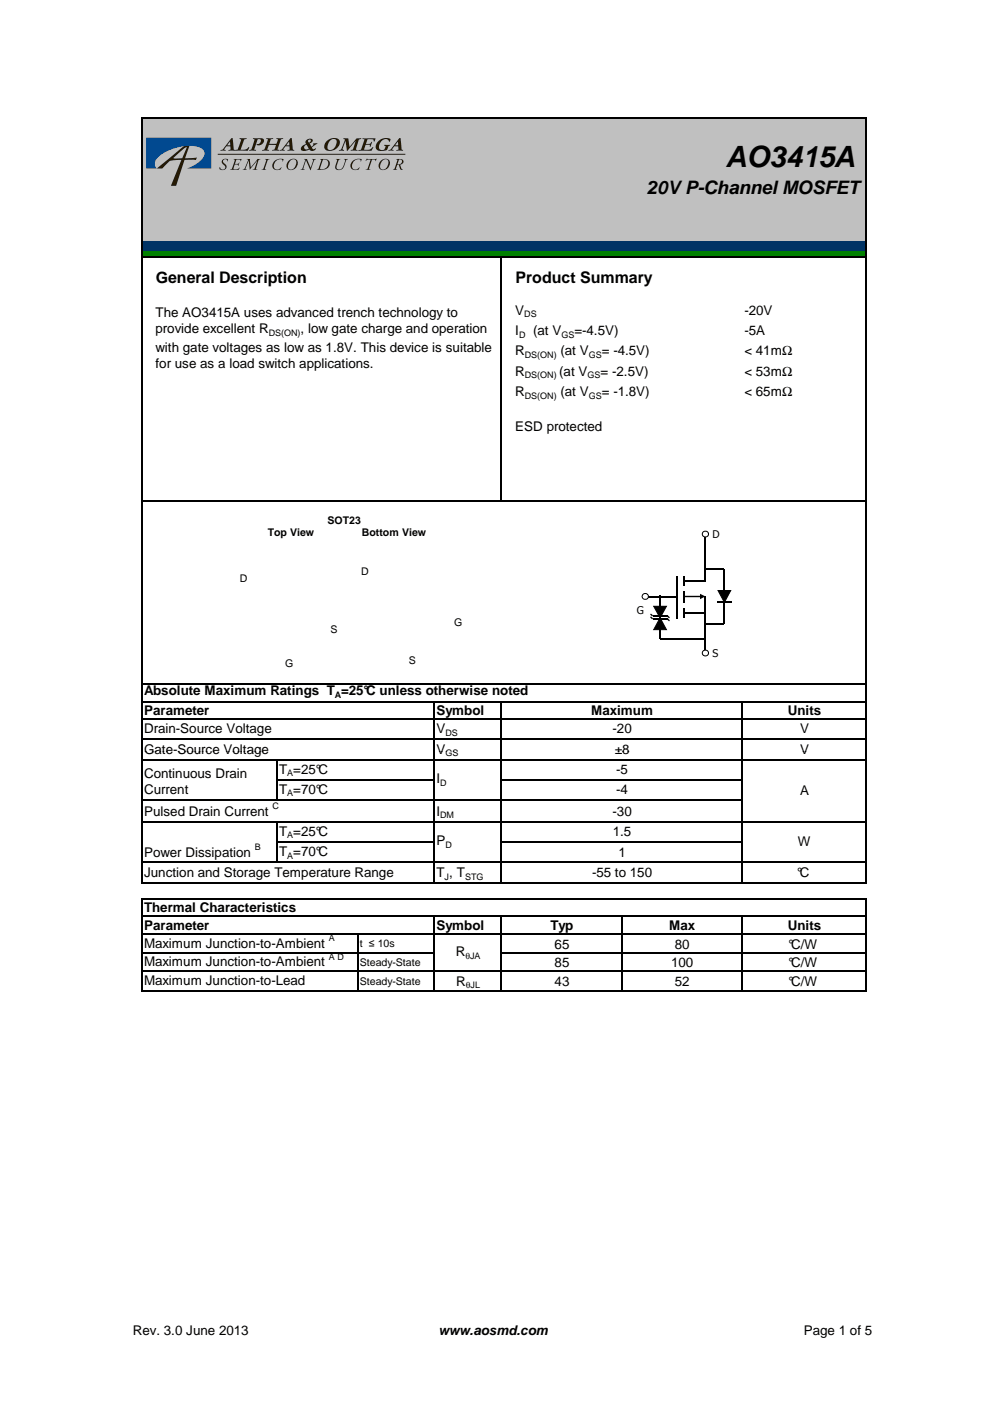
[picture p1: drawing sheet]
<svg xmlns="http://www.w3.org/2000/svg" width="210mm" height="297mm" viewBox="0 0 210 297" stroke-linecap="round" stroke-linejoin="round" font-family="sans-serif">
<path d="M30.1 25.2h153.6v25.9h-153.6z" fill="#c0c0c0"/>
<path d="M30.1 51.1h153.6v2.2h-153.6z" fill="#003365"/>
<path d="M30.1 53.3h153.6v1.3h-153.6z" fill="#008000"/>
<g fill="none" stroke="#000" stroke-width=".25">
<path d="M30 25v134.3M30.1 25.1h153.7M183.6 25.2v134.1M30.1 54.5h153.7M106.3 54.7v51.7M30.1 106.3h153.7M30.1 144.9h153.7M30.1 148.8h153.7M30.1 152.4h153.7M30.1 156.7h153.7M92 149v10.3M106.3 149v10.3"/>
<path d="M157.3 149v10.3"/>
</g>
<g fill="#251a05">
<path d="M50.8 29.3h1.5l-.1 .2-.4 .1-.8 2.1a1.64 1.64 0 0 0 1.8-.5l.1 .1a.58 .58 0 0 1-.5 .7h-2.6l.1-.2 .5-.2 .7-1.9-.3-.3z"/>
<path d="M53.7 29.3h1.2a.71 .71 0 0 1 1 .3 .71 .71 0 0 1-.4 1 .75 .75 0 0 1-1.1 0l.1-.1a.62 .62 0 0 0 .7-.3 .62 .62 0 0 0-.1-.7l-.5 .1-.7 2v.1l.4 .1-.1 .1-1.4 .1 .5-.3 .3-.9 .4-1.2-.4-.2z"/>
<path d="M56.5 29.3h1.4v.2h-.5l-.3 1h1h.5l.3-.9-.3-.2v-.1h1.5l-.5 .3-.1 .2-.7 1.9 .4 .1-.1 .1h-1.4a.74 .74 0 0 0 .7-.9l.1-.3h-1.5l-.3 1 .4 .1-.1 .1h-1.5l.5-.2 .2-.5 .6-1.6-.4-.1z"/>
<path d="M72.8 29.3h1l.3 1.8 1.1-1.3a1.22 1.22 0 0 1 1.4-.4l-.6 .3-.5 2 .3 .1v.2h-1.5l.1-.2a.69 .69 0 0 0 .7-.8l.3-1.2-1.7 2.2h-.2l-.2-2.1-.7 1.7 .4 .2-.1 .2h-1.1l.5-.4 .7-1.7 .1-.3-.3-.1z"/>
<path d="M76.9 29.3h2.7l-.2 .7h-.2a.52 .52 0 0 0-.2-.5 .52 .52 0 0 0-.6 0h-.5l-.2 1a.81 .81 0 0 0 1.1-.4h.1l-.3 1h-.2v-.3a.67 .67 0 0 0-.9-.1l-.3 .9a1.62 1.62 0 0 0 1.9-.4v.1a.86 .86 0 0 1-1.2 .7h-1.9v-.2a.46 .46 0 0 0 .7-.4l.6-1.8-.5-.1z"/>
<path d="M80.2 29.9a2 2 0 0 1 2.6-.3l-.2 .4a1 1 0 0 0-1-.6 1 1 0 0 0-.9 .8 .98 .98 0 0 0 .1 1.6 .68 .68 0 0 0 .7-.2 .68 .68 0 0 0 .2-.7l-.3-.1 .1-.1h1.2l-.3 .2a1.24 1.24 0 0 1-1.6 1.1 1.01 1.01 0 0 1-1.1-.5 1.01 1.01 0 0 1 .3-1.2z"/>
<path d="M47.2 33.8l.6-.1 .6 .1-.2 .4-.2-.4h-.5a.63 .63 0 0 0 .3 1.1 .81 .81 0 0 1-.2 1.1 .81 .81 0 0 1-1.1-.2l.1-.4a.54 .54 0 0 0 .7 .5 .54 .54 0 0 0 .3-.8l-.2-.2a.66 .66 0 0 1-.2-1.1z"/>
<path d="M49.6 33.7h1.6l-.2 .5a.58 .58 0 0 0-.9-.3l-.3 .8a.7 .7 0 0 0 1-.2l-.3 .7a.44 .44 0 0 0-.3-.4 .44 .44 0 0 0-.5 .2l-.2 .8a1.18 1.18 0 0 0 1.3-.2 .85 .85 0 0 1-1.1 .4h-.9l.3-.1 .2-.4 .5-1.5z"/>
<path d="M52.3 33.7h.7l.2 1.8 1-1.3a.7 .7 0 0 1 1-.5l-.4 .3-.4 1.4-.1 .4 .2 .2h-.9l.4-.2 .5-1.7-1.5 1.9-.3-1.9-.6 1.6 .2 .3h-.8l.1-.1a3.1 3.1 0 0 0 1-1.9z"/>
<path d="M56.2 33.7h.9l-.3 .3-.6 1.5v.4l.2 .1h-.9l.3-.2 .6-1.6v-.4z"/>
<path d="M58.3 34.1l.5-.3 1-.1 .3 .1-.2 .5a.77 .77 0 0 0-.7-.6 .77 .77 0 0 0-.7 .5 .99 .99 0 0 0-.4 .9 .99 .99 0 0 0 .7 .9l.5-.2 .3-.3a.57 .57 0 0 1-.8 .6 1.05 1.05 0 0 1-1.1-.8 1.05 1.05 0 0 1 .6-1.2z"/>
<path d="M64.5 33.7h.6l.8 1.8 .5-1.6-.2-.2h.8l-.4 .3-.7 2.1-1-2.1-.6 1.8 .3 .2h-.9l.3-.1 .3-.7 .4-1.3z"/>
<path d="M71.3 33.7h.9l-.4 .3-.4 1.7a.87 .87 0 0 0 .9 .2 .87 .87 0 0 0 .6-.8l.3-1.2-.3-.2h.9a.77 .77 0 0 0-.6 .9 1.39 1.39 0 0 1-1.7 1.4 .62 .62 0 0 1-.4-.9l.4-1.1z"/>
<path d="M74.8 34.1l.6-.3 1-.1 .3 .1-.2 .5a.77 .77 0 0 0-.7-.6 .77 .77 0 0 0-.7 .5 .99 .99 0 0 0-.5 .9 .99 .99 0 0 0 .8 .9l.4-.2 .4-.3a.57 .57 0 0 1-.8 .6 1.05 1.05 0 0 1-1.1-.8 1.05 1.05 0 0 1 .5-1.2z"/>
<path d="M77.8 33.6h2.1l-.3 .6-.1-.4h-.6l-.7 2 .3 .2h-1l.4-.2 .7-2h-.7l-.4 .3z"/>
<path d="M49.1 29.3h.2l.2 1.9a.4 .4 0 0 0 .4 .6l-.1 .2h-1.4l.5-.3-.1-.7h-.8l-.5 .6 .4 .2-.1 .2h-1.1l.6-.4zM48.8 30l-.6 .8h.6z"/>
<path d="M61.6 29.3h.3l.1 1.9a.4 .4 0 0 0 .4 .6v.2h-1.5l.5-.3v-.7h-.9l-.4 .6 .3 .2-.1 .2h-1.1l.6-.4zM61.3 30l-.6 .8h.7z"/>
<path d="M65 29.6l.5-.2a.5 .5 0 0 1 .8 .3 .5 .5 0 0 1-.5 .6l-.2 .1 .4 .7a.44 .44 0 0 0 .4-.7h.9l-1.2 .9a.5 .5 0 0 0 .9 .2 .82 .82 0 0 1-1.4 .2 1.32 1.32 0 0 1-1.8 0 1.25 1.25 0 0 1 1.1-1.2 .58 .58 0 0 1 .1-.9zM64.7 30.8a.48 .48 0 0 0 0 .8 .48 .48 0 0 0 .7-.2l-.4-.7zM65.4 29.7a.29 .29 0 0 0 .1 .5 .29 .29 0 0 0 .4-.3 .27 .27 0 0 0-.2-.4 .27 .27 0 0 0-.3 .2z"/>
<path d="M69.3 29.9l.9-.5a1.18 1.18 0 0 1 1.3 0 1.18 1.18 0 0 1 .5 1.2 1.92 1.92 0 0 1-3.2 .9 1.57 1.57 0 0 1 .5-1.6zM70 29.8a1.59 1.59 0 0 0-.4 1.9 1.52 1.52 0 0 0 1.7-2.1 .94 .94 0 0 0-1.3 .2z"/>
<path d="M84.7 29.3h.2l.2 1.9a.4 .4 0 0 0 .4 .6l-.1 .2h-1.4l.5-.3-.1-.7h-.8l-.5 .6 .4 .2-.1 .2h-1.1l.6-.4zM84.4 30l-.6 .8h.6z"/>
<path d="M61.1 34.2a1.21 1.21 0 0 1 2 0 1.42 1.42 0 0 1-.5 1.5 1.42 1.42 0 0 1-1.7 .1 1.23 1.23 0 0 1 .2-1.6zM61.7 34l-.4 .5a.84 .84 0 0 0-.3 .9 .84 .84 0 0 0 .7 .6 1.46 1.46 0 0 0 1-2.1l-.5-.1z"/>
<path d="M67.9 33.7h.4a1.17 1.17 0 0 1 1.6 1.3 2.24 2.24 0 0 1-2.5 1h-.2l.3-.2 .6-1.7v-.2zM68.5 33.8l-.6 2a1.2 1.2 0 0 0 1.4-.3 1.2 1.2 0 0 0 .1-1.5z"/>
<path d="M80.6 34.2a1.21 1.21 0 0 1 2 0 1.42 1.42 0 0 1-.5 1.5 1.42 1.42 0 0 1-1.6 .1 1.23 1.23 0 0 1 .1-1.6zM81.2 34l-.4 .5a.84 .84 0 0 0-.3 .9 .84 .84 0 0 0 .7 .6 1.45 1.45 0 0 0 1-2.1l-.4-.1z"/>
<path d="M84 33.7a1.15 1.15 0 0 1 1.6 .6l-.3 .4-.4 .3a1.1 1.1 0 0 0 .5 1l-.5-.1-.5-.9-.2 .1-.2 .7 .2 .2h-.9l.3-.2 .6-1.6v-.3zM84.6 33.8l-.3 .9 .2 .2a.55 .55 0 0 0 .7-.4 .55 .55 0 0 0-.4-.7z"/>
<path d="M33.2 35.7h1.2a3.8 3.8 0 0 1 2.3-1.7l1.8-.1-2.3 5.5h1.1l1.8-5.5h2.4l.3-.5-2.6 .2 1-2.8-1.3 .3zM36.8 33.5l2.1-2 .7-.3-1 2.4h-1.5z"/>
</g>
<path d="M46.2 32.7h39.7" fill="none" stroke="#251a05" stroke-width=".21"/>
<path d="M31 29.2h13.8v6.5h-5.2a5.4 5.4 0 0 0 3.8-3.1 1.57 1.57 0 0 0-1.4-1.5 10.1 10.1 0 0 0-8.7 2.5 1.45 1.45 0 0 0-.1 2.1h-2.2z" fill="#014990"/>
<path d="M149.6 113.6v9.5h-4.5M149.6 126.4v11.6M153.6 127.7v4.5h-4M153.6 120.6v4.6" fill="none" stroke="#000" stroke-width=".25"/>
<path d="M145.1 122.1v2.1M145.1 125.2v2.5M145.1 128.9v2.1" fill="none" stroke="#000" stroke-width=".42"/>
<path d="M137.5 126.5h6M143.5 122.1v9.1M145.1 130h4.5M149.6 120.7h4M152 127.7h3.2" fill="none" stroke="#000" stroke-width=".3"/>
<g fill="#000">
<path d="M145.1 126.3h3.6v.3h-3.6zM148.4 125.9l1.2 .5-1.2 .6z"/>
<path d="M152.1 125.1h3l-1.5 2.8zM152.3 125.2l1.4 2.4h-.2l1.3-2.4 .1 .1h-2.7z"/>
</g>
<path d="M152.2 125.2h2.7l-1.3 2.5z" fill="#000"/>
<circle cx="149.5" cy="113.2" r=".66" fill="#fff"/>
<path d="M148.8 113.2a.75 .75 0 0 1 1.5 0 .75 .75 0 0 1-1.5 0zM149 113.3a.55 .55 0 0 0 1.1 0 .55 .55 0 0 0-1.1 0z" fill="#000"/>
<circle cx="136.8" cy="126.5" r=".65" fill="#fff"/>
<path d="M136 126.5a.8 .8 0 0 1 1.6 0 .8 .8 0 0 1-1.6 0zM136.3 126.4a.55 .55 0 0 0 1.1 0 .55 .55 0 0 0-1.1 0z" fill="#000"/>
<circle cx="149.5" cy="138.5" r=".66" fill="#fff"/>
<g fill="#000">
<path d="M138 130.7l.5 .4-.2 .2-.5-.4zM138 130.1l.5 .4-.2 .2-.5-.4zM141.4 131.3l.2-.2 .4 .4-.1 .2zM141.4 130.7l.2-.2 .4 .4-.1 .2z"/>
<path d="M140 130.8l1.5 2.8h-3.1zM139.8 131.1h.2l-1.3 2.4-.1-.1h2.7l-.1 .1z"/>
<path d="M138.4 128.4h3.1l-1.5 2.8zM138.7 128.5l1.3 2.4h-.2l1.4-2.4 .1 .2h-2.7z"/>
<path d="M148.8 138.5a.75 .75 0 0 1 1.5 0 .75 .75 0 0 1-1.5 0zM149 138.5a.55 .55 0 0 0 1.1 0 .55 .55 0 0 0-1.1 0z"/>
</g>
<path d="M140 131l1.3 2.5h-2.7zM138.6 128.5h2.7l-1.3 2.5z" fill="#000"/>
<path d="M138.4 130.6h3.1M140 135.6h9.6" fill="none" stroke="#000" stroke-width=".25"/>
<path d="M138.4 131.2h3.1M139.9 126.2v9.4" fill="none" stroke="#000" stroke-width=".3"/>
<path d="M106.3 165.4h51v4.3h-51z" fill="#fff"/>
<g fill="none" stroke="#000" stroke-width=".25">
<path d="M30 159.3v28M92 159.3v28M106.3 159.3v28M157.3 159.3v28M183.6 159.3v28M30.1 161h153.7M30.1 169.7h127.3M30.1 174.2h153.7M58.6 161.2v8.6M58.6 174.3v8.7M58.8 165.4h33.3M58.8 178.5h33.3"/>
<path d="M106.4 165.4h51M106.4 178.5h51M30 190.5v19.8M30.1 182.8h153.7M30.1 187.2h153.7M30.1 190.7h153.7M30.1 194.2h153.7M30.1 198.1h153.7M75.9 198.2v12.1M92 194.3v16M106.3 194.3v16M131.8 194.3v16"/>
<path d="M157.3 194.3v16M183.6 190.8v19.5M30.1 202h62M30.1 205.9h153.7M30.1 210.2h153.7M106.4 202h77.4"/>
</g>
<text font-size="6.2" x="153.8" y="35.3">AO3415A</text>
<text font-size="3.9" x="137.1" y="41.2">20V P-Channel MOSFET</text>
<g font-size="3.4">
<text x="33" y="59.9">General Description</text>
<text x="109.3" y="59.9">Product Summary</text>
</g>
<g font-size="2.8">
<text x="33" y="67.2">The AO3415A uses advanced trench technology to</text>
<text x="33" y="70.7">provide excellent R</text>
<text x="63.7" y="70.7">, low gate charge and operation</text>
<text x="109.3" y="66.7">V</text>
<text x="109.3" y="71">I</text>
<text x="113" y="71">(at V</text>
<text x="121.8" y="71">=-4.5V)</text>
<text x="157.8" y="71">-5A</text>
<text x="157.8" y="66.7">-20V</text>
<text x="33" y="74.5">with gate voltages as low as 1.8V. This device is suitable</text>
<text x="109.3" y="75.4">R</text>
<text x="118.8" y="75.4">(at V</text>
<text x="127.6" y="75.4">= -4.5V)</text>
<text x="157.8" y="75.4">&lt; 41mΩ</text>
<text x="33" y="78.1">for use as a load switch applications.</text>
<text x="109.3" y="84">R</text>
<text x="109.3" y="79.7">R</text>
<text x="118.6" y="79.7">(at V</text>
<text x="118.8" y="84">(at V</text>
<text x="127.3" y="79.7">= -2.5V)</text>
<text x="127.6" y="84">= -1.8V)</text>
<text x="157.8" y="84">&lt; 65mΩ</text>
<text x="157.8" y="79.7">&lt; 53mΩ</text>
<text x="109.3" y="91.4">ESD protected</text>
<text x="30.6" y="147.4">Absolute Maximum Ratings T =25°C unless otherwise noted</text>
<text x="30.6" y="155.4">Drain-Source Voltage</text>
<text x="30.6" y="151.6">Parameter</text>
<text x="92.5" y="151.6">Symbol</text>
<text x="92.5" y="155.4">V</text>
<text x="125.3" y="151.6">Maximum</text>
<text x="129.9" y="155.4">-20</text>
<text x="167" y="151.6">Units</text>
<text x="169.6" y="155.4">V</text>
<text x="30.6" y="159.8">Gate-Source Voltage</text>
<text x="92.5" y="159.8">V</text>
<text x="130.3" y="159.8">±8</text>
<text x="169.6" y="159.8">V</text>
<text x="30.6" y="164.9">Continuous Drain</text>
<text x="59.2" y="164">T =25°C</text>
<text x="92.5" y="166">I</text>
<text x="130.6" y="164.1">-5</text>
<text x="30.6" y="168.4">Current</text>
<text x="30.6" y="173">Pulsed Drain Current</text>
<text x="59.2" y="168.3">T =70°C</text>
<text x="92.5" y="173">I</text>
<text x="129.9" y="173">-30</text>
<text x="130.6" y="168.4">-4</text>
<text x="169.6" y="168.5">A</text>
<text x="59.2" y="177.2">T =25°C</text>
<text x="92.5" y="179.2">P</text>
<text x="129.9" y="177.3">1.5</text>
<text x="169.2" y="179.4">W</text>
<text x="30.6" y="185.9">Junction and Storage Temperature Range</text>
<text x="30.6" y="181.6">Power Dissipation</text>
<text x="59.2" y="181.5">T =70°C</text>
<text x="92.5" y="185.9">T , T</text>
<text x="125.5" y="185.9">-55 to 150</text>
<text x="131.1" y="181.6">1</text>
<text x="169" y="185.9">°C</text>
<text x="30.6" y="197.3">Parameter</text>
<text x="30.6" y="193.4">Thermal Characteristics</text>
<text x="92.5" y="197.3">Symbol</text>
<text x="116.7" y="197.3">Typ</text>
<text x="141.9" y="197.3">Max</text>
<text x="167" y="197.3">Units</text>
<text x="30.6" y="201">Maximum Junction-to-Ambient</text>
<text x="96.6" y="202.8">R</text>
<text x="117.6" y="201.2">65</text>
<text x="143.1" y="201.2">80</text>
<text x="167.2" y="201.2">°C/W</text>
<text x="30.6" y="204.9">Maximum Junction-to-Ambient</text>
<text x="30.6" y="208.9">Maximum Junction-to-Lead</text>
<text x="96.7" y="209">R</text>
<text x="117.6" y="205.1">85</text>
<text x="117.6" y="209">43</text>
<text x="142.3" y="205.1">100</text>
<text x="143.1" y="209">52</text>
<text x="167.2" y="209">°C/W</text>
<text x="167.2" y="205.1">°C/W</text>
<text x="28.2" y="283">Rev. 3.0 June 2013</text>
<text x="93" y="283">www.aosmd.com</text>
<text x="170.4" y="283">Page 1 of 5</text>
</g>
<g font-size="2.2">
<text x="56.8" y="113.7">Top View</text>
<text x="69.5" y="111.1">SOT23</text>
<text x="76.7" y="113.7">Bottom View</text>
<text x="151.1" y="114">D</text>
<text x="50.8" y="123.5">D</text>
<text x="76.6" y="121.8">D</text>
<text x="135" y="130.1">G</text>
<text x="70.1" y="134.2">S</text>
<text x="96.3" y="132.8">G</text>
<text x="60.5" y="141.4">G</text>
<text x="86.7" y="140.8">S</text>
<text x="151.1" y="139.2">S</text>
<text x="76.3" y="200.8">t ≤ 10s</text>
<text x="76.3" y="204.7">Steady-State</text>
<text x="76.3" y="208.8">Steady-State</text>
</g>
<g font-size="1.9">
<text x="57" y="71.2">DS(ON)</text>
<text x="110.1" y="71.6">D</text>
<text x="111.2" y="67.3">DS</text>
<text x="119" y="71.6">GS</text>
<text x="111.3" y="75.9">DS(ON)</text>
<text x="124.8" y="75.9">GS</text>
<text x="111.3" y="80.2">DS(ON)</text>
<text x="124.6" y="80.2">GS</text>
<text x="111.3" y="84.5">DS(ON)</text>
<text x="124.8" y="84.5">GS</text>
<text x="71" y="148">A</text>
<text x="94.4" y="156">DS</text>
<text x="94.4" y="160.3">GS</text>
<text x="60.9" y="164.5">A</text>
<text x="93.3" y="166.6">D</text>
<text x="57.8" y="171.6">C</text>
<text x="60.9" y="168.9">A</text>
<text x="93.3" y="173.5">DM</text>
<text x="60.9" y="177.7">A</text>
<text x="94.4" y="179.7">D</text>
<text x="54" y="180.2">B</text>
<text x="60.9" y="182">A</text>
<text x="94.3" y="186.5">J</text>
<text x="98.6" y="186.5">STG</text>
<text x="69.7" y="199.6">A</text>
<text x="69.7" y="203.5">A D</text>
<text x="98.7" y="203.3">θJA</text>
<text x="98.8" y="209.5">θJL</text>
</g>
</svg>
